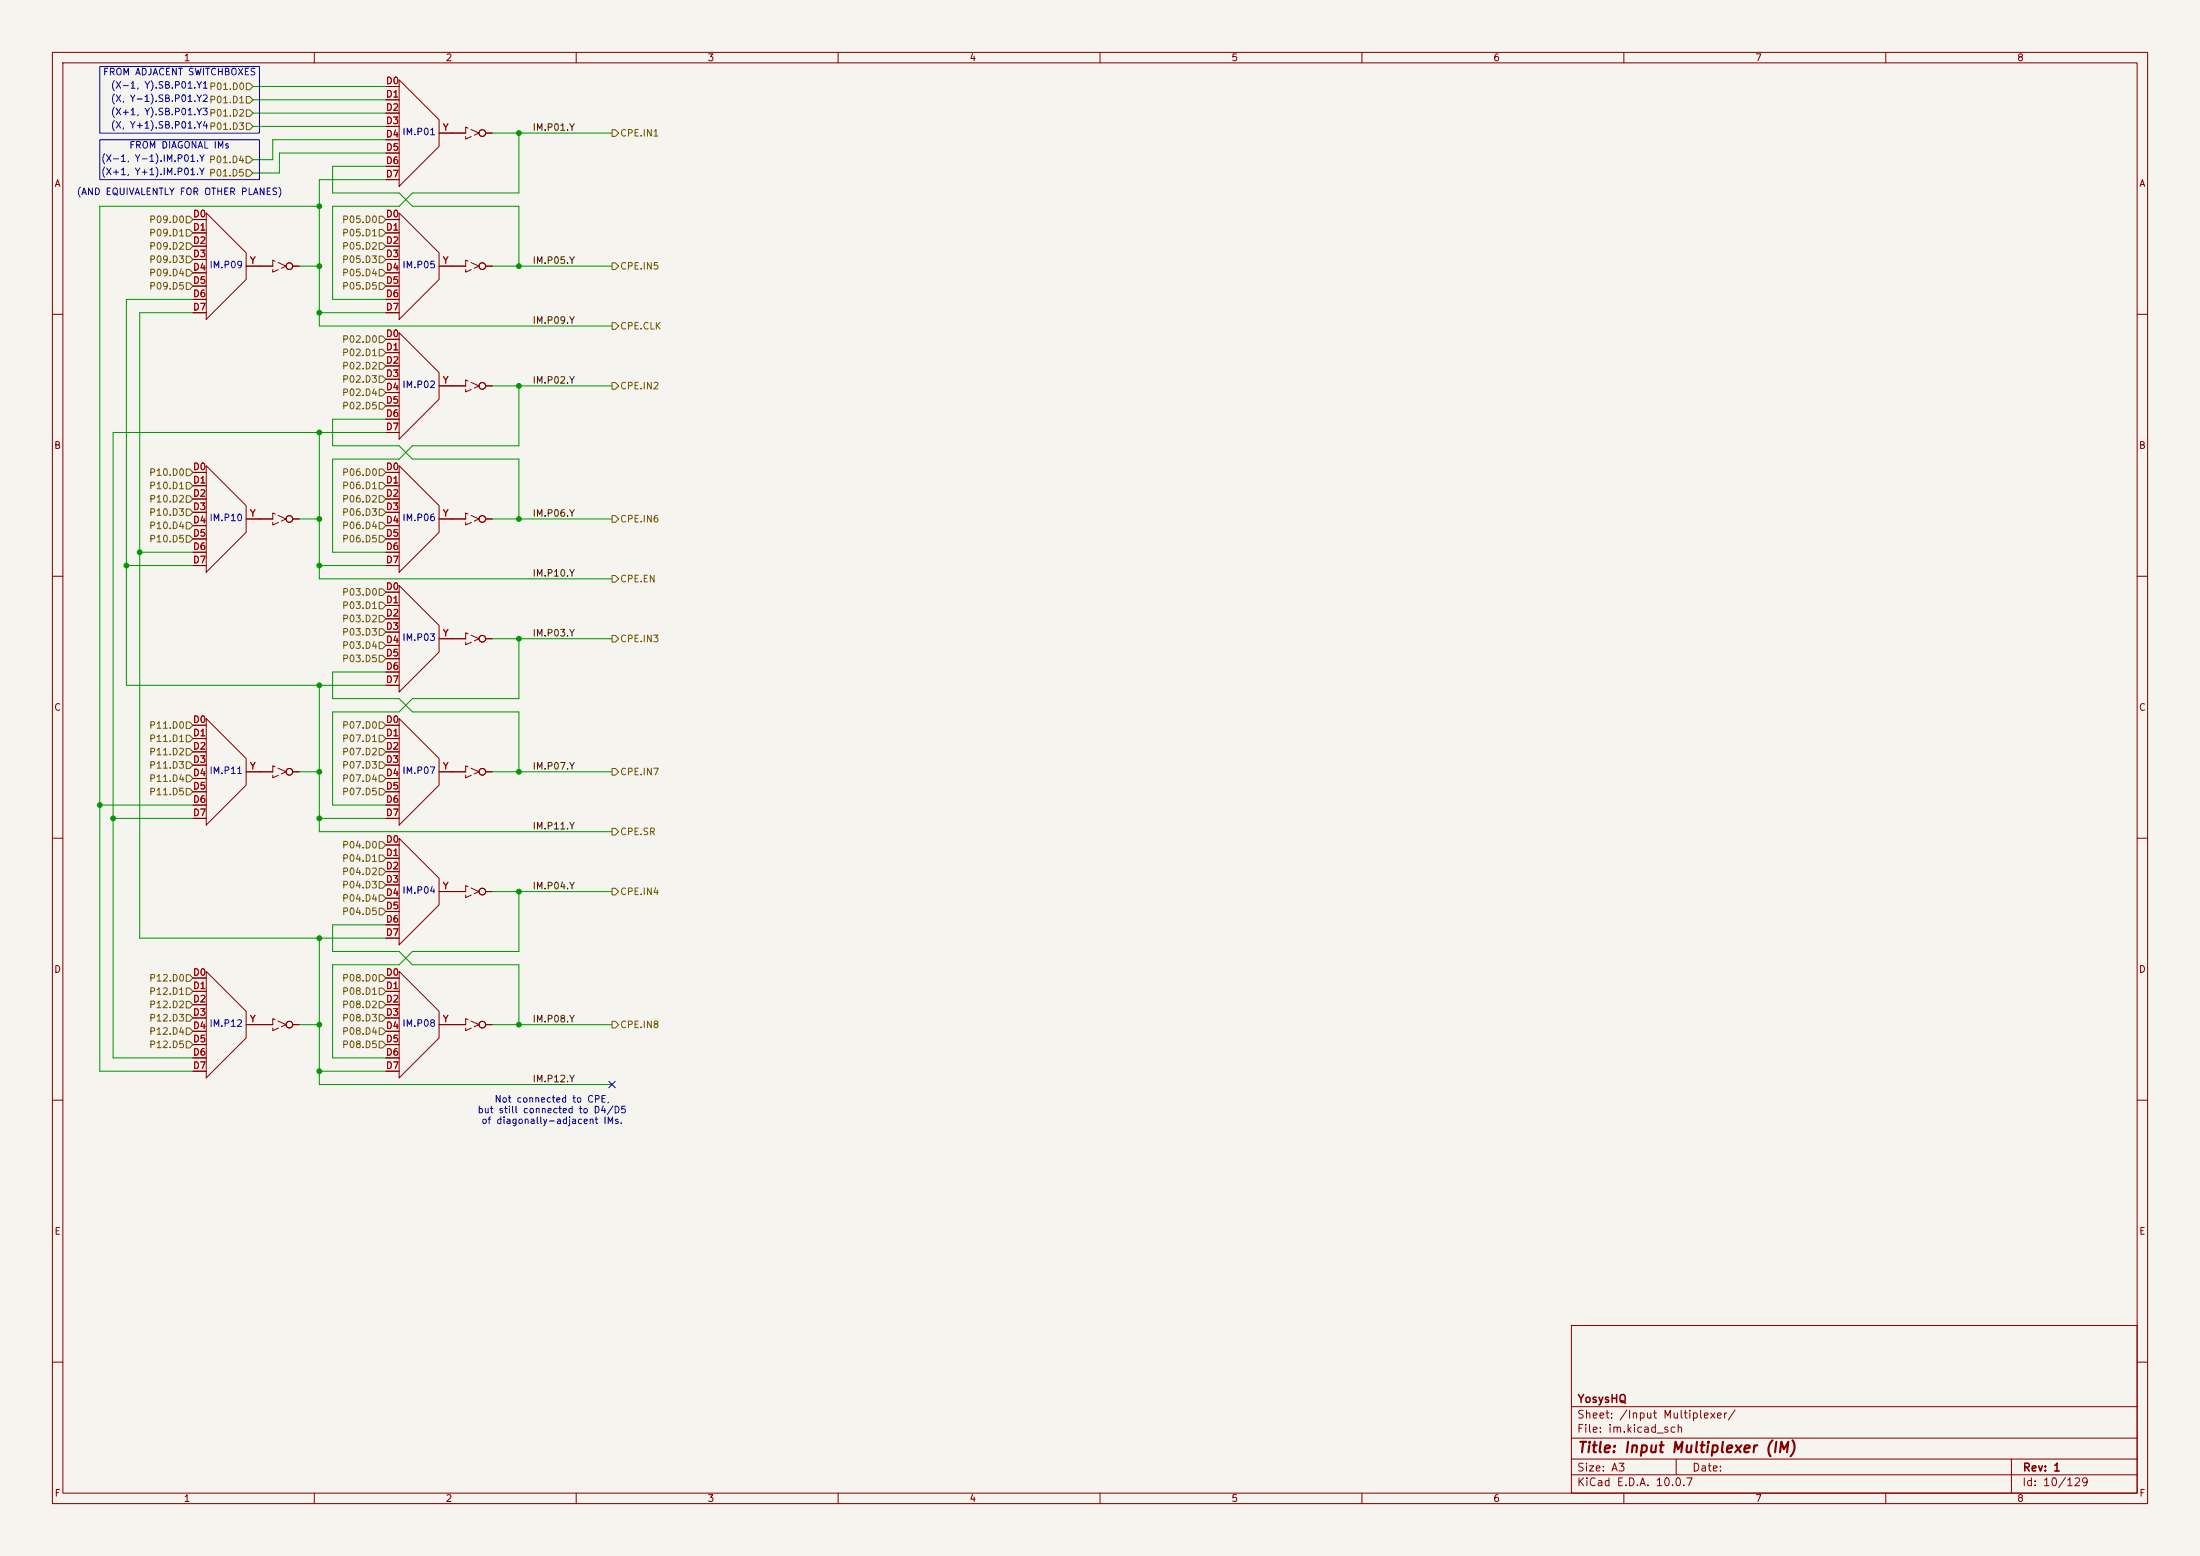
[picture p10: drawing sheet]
<svg xmlns="http://www.w3.org/2000/svg" width="420mm" height="297mm" viewBox="0 0 420 297" stroke-linecap="round" stroke-linejoin="round" font-family="sans-serif">
<path d="M0 0h420v297h-420z" fill="#f5f4ef" stroke="#f5f4ef" stroke-width=".19"/>
<g fill="none" stroke="#840000" stroke-width=".19">
<path d="M10 10h400v277h-400zM12 12h396v273h-396zM60 10v2M73.7 16.5h2.5M73.7 19.1h2.5M76.2 15.2l7.6 7.7v5l-7.6 7.7zM110 10v2M160 10v2M210 10v2M260 10v2M310 10v2M360 10v2"/>
<path d="M73.7 21.6h2.5M73.7 24.1h2.5M73.7 26.7h2.5M73.7 29.2h2.5M73.7 31.8h2.5M73.7 34.3h2.5M83.8 25.4h5.1M92.7 25.4h1.3M36.8 41.9h2.6M36.8 44.5h2.6M36.8 47h2.6M36.8 49.5h2.6"/>
<path d="M36.8 52.1h2.6M36.8 54.6h2.6M36.8 57.2h2.6M36.8 59.7h2.6M39.4 40.6l7.6 7.7v5l-7.6 7.7zM47 50.8h5.1M55.9 50.8h1.2M73.7 41.9h2.5M73.7 44.5h2.5M73.7 47h2.5M73.7 49.5h2.5M73.7 52.1h2.5"/>
<path d="M73.7 54.6h2.5M73.7 57.2h2.5M73.7 59.7h2.5M76.2 40.6l7.6 7.7v5l-7.6 7.7zM83.8 50.8h5.1M92.7 50.8h1.3M10 60h2M73.7 64.8h2.5M73.7 67.3h2.5M73.7 69.9h2.5M73.7 72.4h2.5M73.7 74.9h2.5"/>
<path d="M73.7 77.5h2.5M76.2 63.5l7.6 7.6v5.1l-7.6 7.6zM83.8 73.7h5.1M92.7 73.7h1.3M408 60h2M36.8 90.2h2.6M36.8 92.7h2.6M36.8 95.3h2.6M36.8 97.8h2.6M39.4 88.9l7.6 7.6v5.1l-7.6 7.6zM47 99.1h5.1M55.9 99.1h1.2"/>
<path d="M73.7 80h2.5M73.7 82.6h2.5M73.7 90.2h2.5M73.7 92.7h2.5M73.7 95.3h2.5M73.7 97.8h2.5M76.2 88.9l7.6 7.6v5.1l-7.6 7.6zM83.8 99.1h5.1M92.7 99.1h1.3M10 110h2M36.8 100.3h2.6M36.8 102.9h2.6"/>
<path d="M36.8 105.4h2.6M36.8 108h2.6M73.7 113h2.5M73.7 115.6h2.5M73.7 118.1h2.5M73.7 100.3h2.5M73.7 102.9h2.5M73.7 105.4h2.5M73.7 108h2.5M76.2 111.8l7.6 7.6v5.1l-7.6 7.6zM408 110h2M36.8 138.4h2.6"/>
<path d="M39.4 137.2l7.6 7.6v5.1l-7.6 7.6zM73.7 138.4h2.5M73.7 120.7h2.5M73.7 123.2h2.5M73.7 125.7h2.5M73.7 128.3h2.5M73.7 130.8h2.5M76.2 137.2l7.6 7.6v5.1l-7.6 7.6zM83.8 121.9h5.1M92.7 121.9h1.3M10 160h2M36.8 141h2.6"/>
<path d="M36.8 143.5h2.6M36.8 146.1h2.6M36.8 148.6h2.6M36.8 151.1h2.6M36.8 153.7h2.6M36.8 156.2h2.6M47 147.3h5.1M55.9 147.3h1.2M73.7 141h2.5M73.7 143.5h2.5M73.7 146.1h2.5M73.7 148.6h2.5"/>
<path d="M73.7 151.1h2.5M73.7 153.7h2.5M73.7 156.2h2.5M83.8 147.3h5.1M92.7 147.3h1.3M408 160h2M73.7 161.3h2.5M73.7 163.8h2.5M73.7 166.4h2.5M73.7 168.9h2.5M73.7 171.5h2.5M73.7 174h2.5"/>
<path d="M73.7 176.5h2.5M73.7 179.1h2.5M76.2 160l7.6 7.6v5.1l-7.6 7.6zM83.8 170.2h5.1M92.7 170.2h1.3M36.8 186.7h2.6M36.8 189.2h2.6M36.8 191.8h2.6M36.8 194.3h2.6M36.8 196.9h2.6M36.8 199.4h2.6M39.4 185.4l7.6 7.6v5.1l-7.6 7.6z"/>
<path d="M47 195.6h5.1M55.9 195.6h1.2M73.7 186.7h2.5M73.7 189.2h2.5M73.7 191.8h2.5M73.7 194.3h2.5M73.7 196.9h2.5M73.7 199.4h2.5M76.2 185.4l7.6 7.6v5.1l-7.6 7.6zM83.8 195.6h5.1M92.7 195.6h1.3M10 210h2"/>
<path d="M36.8 201.9h2.6M36.8 204.5h2.6M73.7 201.9h2.5M73.7 204.5h2.5M408 210h2M300 253h108v32h-108zM10 260h2M300 278.5h108M300 274.5h108M300 268.5h108M320 278.5v3M384 278.5v6.5"/>
<path d="M408 260h2M60 285v2M110 285v2M160 285v2M210 285v2M260 285v2M300 281.5h108M310 285v2M360 285v2"/>
<circle cx="92.1" cy="25.4" r=".63"/>
<circle cx="55.2" cy="50.8" r=".63"/>
<circle cx="92.1" cy="50.8" r=".63"/>
<circle cx="92.1" cy="73.7" r=".63"/>
<circle cx="55.2" cy="99.1" r=".63"/>
<circle cx="92.1" cy="99.1" r=".63"/>
<circle cx="92.1" cy="121.9" r=".63"/>
<circle cx="55.2" cy="147.3" r=".63"/>
<circle cx="92.1" cy="147.3" r=".63"/>
<circle cx="92.1" cy="170.2" r=".63"/>
<circle cx="55.2" cy="195.6" r=".63"/>
<circle cx="92.1" cy="195.6" r=".63"/>
</g>
<path d="M91.4 25.4l-2.5-1.1v2.2l2.5-1.1M54.6 50.8l-2.5-1.1v2.2l2.5-1.1M91.4 50.8l-2.5-1.1v2.2l2.5-1.1M91.4 73.7l-2.5-1.2v2.3l2.5-1.1M54.6 99.1l-2.5-1.2v2.3l2.5-1.1M91.4 99.1l-2.5-1.2v2.3l2.5-1.1M91.4 121.9l-2.5-1.1v2.3l2.5-1.2M54.6 147.3l-2.5-1.1v2.3l2.5-1.2M91.4 147.3l-2.5-1.1v2.3l2.5-1.2M91.4 170.2l-2.5-1.2v2.3l2.5-1.1M54.6 195.6l-2.5-1.2v2.3l2.5-1.1M91.4 195.6l-2.5-1.2v2.3l2.5-1.1" fill="none" stroke="#840000" stroke-width=".19" stroke-dasharray="1.7 .6"/>
<g fill="none" stroke="#725600" stroke-width=".19">
<path d="M47 15.9h.7l.6 .6-.6 .6h-.7zM47 18.4h.7l.6 .7-.6 .6h-.7zM47 29.8h.6l.7 .7-.7 .6h-.6zM47 32.4h.6l.7 .6-.7 .7h-.6zM47 21h.7l.6 .6-.6 .6h-.7zM47 23.5h.7l.6 .6-.6 .7h-.7zM116.8 24.8h.7l.6 .6-.6 .6h-.7zM35.6 54h.6l.6 .6-.6 .6h-.6zM35.6 46.4h.6l.6 .6-.6 .6h-.6zM35.6 41.3h.6l.6 .6-.6 .6h-.6zM35.6 48.9h.6l.6 .6-.6 .7h-.6zM35.6 43.8h.6l.6 .7-.6 .6h-.6z"/>
<path d="M35.6 51.4h.6l.6 .7-.6 .6h-.6zM72.4 51.4h.6l.7 .7-.7 .6h-.6zM72.4 43.8h.6l.7 .7-.7 .6h-.6zM72.4 54h.6l.7 .6-.7 .6h-.6zM72.4 46.4h.6l.7 .6-.7 .6h-.6zM72.4 48.9h.6l.7 .6-.7 .7h-.6zM72.4 41.3h.6l.7 .6-.7 .6h-.6zM116.8 50.2h.7l.6 .6-.6 .6h-.7zM72.4 66.7h.6l.7 .6-.7 .6h-.6zM72.4 71.8h.6l.7 .6-.7 .6h-.6zM72.4 76.8h.6l.7 .7-.7 .6h-.6zM72.4 64.1h.6l.7 .7-.7 .6h-.6z"/>
<path d="M72.4 69.2h.6l.7 .7-.7 .6h-.6zM72.4 74.3h.6l.7 .6-.7 .7h-.6zM116.8 61.6h.7l.6 .6-.6 .7h-.7zM116.8 73h.7l.6 .7-.6 .6h-.7zM35.6 92.1h.6l.6 .6-.6 .6h-.6zM35.6 97.2h.6l.6 .6-.6 .6h-.6zM35.6 89.5h.6l.6 .7-.6 .6h-.6zM35.6 94.6h.6l.6 .7-.6 .6h-.6zM35.6 99.7h.6l.6 .6-.6 .7h-.6zM72.4 99.7h.6l.7 .6-.7 .7h-.6zM72.4 97.2h.6l.7 .6-.7 .6h-.6zM72.4 92.1h.6l.7 .6-.7 .6h-.6z"/>
<path d="M72.4 94.6h.6l.7 .7-.7 .6h-.6zM72.4 89.5h.6l.7 .7-.7 .6h-.6zM116.8 98.4h.7l.6 .7-.6 .6h-.7zM35.6 102.2h.6l.6 .7-.6 .6h-.6zM72.4 112.4h.6l.7 .6-.7 .7h-.6zM72.4 102.2h.6l.7 .7-.7 .6h-.6zM72.4 114.9h.6l.7 .7-.7 .6h-.6zM72.4 117.5h.6l.7 .6-.7 .6h-.6zM116.8 109.9h.7l.6 .6-.6 .6h-.7zM35.6 137.8h.6l.6 .6-.6 .7h-.6zM72.4 137.8h.6l.7 .6-.7 .7h-.6zM72.4 120h.6l.7 .7-.7 .6h-.6z"/>
<path d="M72.4 122.6h.6l.7 .6-.7 .6h-.6zM72.4 125.1h.6l.7 .6-.7 .7h-.6zM116.8 121.3h.7l.6 .6-.6 .7h-.7zM35.6 145.4h.6l.6 .7-.6 .6h-.6zM35.6 148h.6l.6 .6-.6 .6h-.6zM35.6 150.5h.6l.6 .6-.6 .7h-.6zM35.6 140.3h.6l.6 .7-.6 .6h-.6zM35.6 142.9h.6l.6 .6-.6 .6h-.6zM72.4 140.3h.6l.7 .7-.7 .6h-.6zM72.4 145.4h.6l.7 .7-.7 .6h-.6zM72.4 142.9h.6l.7 .6-.7 .6h-.6zM72.4 148h.6l.7 .6-.7 .6h-.6z"/>
<path d="M72.4 150.5h.6l.7 .6-.7 .7h-.6zM116.8 146.7h.7l.6 .6-.6 .7h-.7zM116.8 158.1h.7l.6 .7-.6 .6h-.7zM72.4 160.7h.6l.7 .6-.7 .6h-.6zM72.4 163.2h.6l.7 .6-.7 .7h-.6zM72.4 173.4h.6l.7 .6-.7 .6h-.6zM72.4 165.7h.6l.7 .7-.7 .6h-.6zM72.4 168.3h.6l.7 .6-.7 .6h-.6zM72.4 170.8h.6l.7 .7-.7 .6h-.6zM116.8 169.5h.7l.6 .7-.6 .6h-.7zM35.6 196.2h.6l.6 .7-.6 .6h-.6zM35.6 198.8h.6l.6 .6-.6 .6h-.6z"/>
<path d="M35.6 191.1h.6l.6 .7-.6 .6h-.6zM35.6 193.7h.6l.6 .6-.6 .6h-.6zM35.6 186.1h.6l.6 .6-.6 .6h-.6zM35.6 188.6h.6l.6 .6-.6 .7h-.6zM72.4 196.2h.6l.7 .7-.7 .6h-.6zM72.4 186.1h.6l.7 .6-.7 .6h-.6zM72.4 198.8h.6l.7 .6-.7 .6h-.6zM72.4 188.6h.6l.7 .6-.7 .7h-.6zM72.4 193.7h.6l.7 .6-.7 .6h-.6zM72.4 191.1h.6l.7 .7-.7 .6h-.6zM116.8 194.9h.7l.6 .7-.6 .6h-.7z"/>
</g>
<g fill="none" stroke="#009600" stroke-width=".19">
<path d="M73.7 16.5l-25.4 .1M73.7 19.1h-25.4M61 39.4h-42v165.1h17.8M73.7 31.8h-10.2v5h12.7l2.5 2.6h20.4v11.4M73.7 34.3h-12.7v27.9h55.8M73.7 24.1l-25.4 .1M73.7 29.2h-20.4v3.8h-5M73.7 21.6h-25.4M73.7 26.7h-21.6v3.8h-3.8M94 25.4h22.8M99.1 25.4v11.4h-20.4l-2.5 2.6h-12.7v17.8h10.2M36.8 57.2h-12.7v73.6h49.6"/>
<path d="M36.8 59.7h-10.1v119.4h47M57.1 50.8h3.9M61 59.7h12.7M94 50.8h22.8M94 73.7h22.8M99.1 73.7v11.4h-20.4l-2.5 2.5h-12.7v17.8h10.2M57.1 99.1h3.9M61 82.6v27.9h55.8M73.7 80h-10.2v5.1h12.7l2.5 2.5h20.4v11.5M73.7 82.6h-52.1v119.3h15.2M94 99.1h22.8M24.1 108h12.7"/>
<path d="M26.7 105.4h10.1M61 108h12.7M61 130.8v28h55.8M73.7 128.3h-10.2v5.1h12.7l2.5 2.5h20.4v11.4M94 121.9h22.8M99.1 121.9v11.5h-20.4l-2.5 2.5h-12.7v17.8h10.2M19 153.7h17.8M21.6 156.2h15.2M57.1 147.3h3.9M61 156.2h12.7M94 147.3h22.8M61 179.1v27.9h55.8"/>
<path d="M73.7 176.5h-10.2v5.1h12.7l2.5 2.6h20.4v11.4M94 170.2h22.8M99.1 170.2v11.4h-20.4l-2.5 2.6h-12.7v17.7h10.2M57.1 195.6h3.9M94 195.6h22.8M61 204.5h12.7"/>
</g>
<path d="M116.2 206.4l1.2 1.2M117.4 206.4l-1.2 1.2" fill="none" stroke="#000084" stroke-width=".19"/>
<path d="M19 12.7h30.5v12.7h-30.5zM19 26.7h30.5v7.6h-30.5z" fill="none" stroke="#0000c2" stroke-width=".19"/>
<g fill="#009600" stroke="#009600" stroke-width=".19">
<circle cx="99.1" cy="195.6" r=".46"/>
<circle cx="61" cy="147.3" r=".46"/>
<circle cx="61" cy="130.8" r=".46"/>
<circle cx="99.1" cy="147.3" r=".46"/>
<circle cx="99.1" cy="170.2" r=".46"/>
<circle cx="61" cy="156.2" r=".46"/>
<circle cx="61" cy="179.1" r=".46"/>
<circle cx="19" cy="153.7" r=".46"/>
<circle cx="21.6" cy="156.2" r=".46"/>
<circle cx="61" cy="195.6" r=".46"/>
<circle cx="61" cy="204.5" r=".46"/>
<circle cx="99.1" cy="73.7" r=".46"/>
<circle cx="99.1" cy="25.4" r=".46"/>
<circle cx="61" cy="39.4" r=".46"/>
<circle cx="99.1" cy="50.8" r=".46"/>
<circle cx="61" cy="50.8" r=".46"/>
<circle cx="61" cy="82.6" r=".46"/>
<circle cx="61" cy="99.1" r=".46"/>
<circle cx="61" cy="108" r=".46"/>
<circle cx="61" cy="59.7" r=".46"/>
<circle cx="26.7" cy="105.4" r=".46"/>
<circle cx="24.1" cy="108" r=".46"/>
<circle cx="99.1" cy="99.1" r=".46"/>
<circle cx="99.1" cy="121.9" r=".46"/>
</g>
<text font-size="2" fill="#840000" x="301" y="277.8">Title: Input Multiplexer (IM)</text>
<g font-size="1.5" fill="#840000">
<text x="301" y="268.1">YosysHQ</text>
<text x="300.9" y="273.8">File: im.kicad_sch</text>
<text x="300.9" y="271.1">Sheet: /Input Multiplexer/</text>
<text x="300.9" y="281.2">Size: A3</text>
<text x="322.9" y="281.2">Date:</text>
<text x="386" y="281.2">Rev: 1</text>
<text x="300.9" y="284">KiCad E.D.A. 10.0.7</text>
<text x="385.9" y="284">Id: 10/129</text>
</g>
<g font-size="1.3" fill="#840000">
<text x="35" y="12">1</text>
<text x="85" y="12">2</text>
<text x="135" y="12">3</text>
<text x="185" y="12">4</text>
<text x="235" y="12">5</text>
<text x="285" y="12">6</text>
<text x="335" y="12">7</text>
<text x="385" y="12">8</text>
<text x="10.3" y="36">A</text>
<text x="408.3" y="36">A</text>
<text x="10.2" y="86">B</text>
<text x="408.2" y="86">B</text>
<text x="10.2" y="136">C</text>
<text x="408.2" y="136">C</text>
<text x="10.2" y="186">D</text>
<text x="408.2" y="186">D</text>
<text x="10.3" y="236">E</text>
<text x="408.3" y="236">E</text>
<text x="10.3" y="286">F</text>
<text x="35" y="287">1</text>
<text x="85" y="287">2</text>
<text x="135" y="287">3</text>
<text x="185" y="287">4</text>
<text x="235" y="287">5</text>
<text x="285" y="287">6</text>
<text x="335" y="287">7</text>
<text x="385" y="287">8</text>
<text x="408.3" y="286">F</text>
</g>
<g font-size="1.3" fill="#0000c2">
<text x="19.6" y="14.7">FROM ADJACENT SWITCHBOXES</text>
<text x="21" y="17.2">(X-1, Y).SB.P01.Y1P01.D0</text>
<text x="21" y="19.8">(X, Y-1).SB.P01.Y2P01.D1</text>
<text x="21" y="22.3">(X+1, Y).SB.P01.Y3P01.D2</text>
<text x="21" y="24.8">(X, Y+1).SB.P01.Y4P01.D3</text>
<text x="24.6" y="28.7">FROM DIAGONAL IMs</text>
<text x="76.7" y="26.1">IM.P01</text>
<text x="19.2" y="31.2">(X-1, Y-1).IM.P01.Y P01.D4</text>
<text x="19.2" y="33.7">(X+1, Y+1).IM.P01.Y P01.D5</text>
<text x="14.5" y="37.5">(AND EQUIVALENTLY FOR OTHER PLANES)</text>
<text x="39.9" y="51.5">IM.P09</text>
<text x="76.7" y="51.5">IM.P05</text>
<text x="76.7" y="74.4">IM.P02</text>
<text x="39.9" y="99.8">IM.P10</text>
<text x="76.7" y="99.8">IM.P06</text>
<text x="76.7" y="122.6">IM.P03</text>
<text x="39.9" y="148">IM.P11</text>
<text x="76.7" y="148">IM.P07</text>
<text x="76.7" y="170.9">IM.P04</text>
<text x="39.9" y="196.3">IM.P12</text>
<text x="76.7" y="196.3">IM.P08</text>
<text x="91.1" y="212.8">but still connected to D4/D5</text>
<text x="91.8" y="214.8">of diagonally-adjacent IMs.</text>
<text x="94.3" y="210.8">Not connected to CPE,</text>
</g>
<g font-size="1.3" fill="#a90000">
<text x="73.6" y="16.4">D0</text>
<text x="73.6" y="18.9">D1</text>
<text x="73.6" y="21.5">D2</text>
<text x="73.6" y="24">D3</text>
<text x="73.6" y="26.5">D4</text>
<text x="73.6" y="29.1">D5</text>
<text x="84.4" y="25.3">Y</text>
<text x="73.6" y="31.6">D6</text>
<text x="73.6" y="34.2">D7</text>
<text x="36.7" y="41.8">D0</text>
<text x="73.6" y="41.8">D0</text>
<text x="36.7" y="44.3">D1</text>
<text x="36.7" y="46.9">D2</text>
<text x="73.6" y="44.3">D1</text>
<text x="73.6" y="46.9">D2</text>
<text x="36.7" y="49.4">D3</text>
<text x="36.7" y="51.9">D4</text>
<text x="47.6" y="50.7">Y</text>
<text x="73.6" y="49.4">D3</text>
<text x="73.6" y="51.9">D4</text>
<text x="84.4" y="50.7">Y</text>
<text x="36.7" y="54.5">D5</text>
<text x="36.7" y="57">D6</text>
<text x="36.7" y="59.6">D7</text>
<text x="73.6" y="54.5">D5</text>
<text x="73.6" y="57">D6</text>
<text x="73.6" y="59.6">D7</text>
<text x="73.6" y="64.6">D0</text>
<text x="73.6" y="67.2">D1</text>
<text x="73.6" y="69.7">D2</text>
<text x="73.6" y="72.3">D3</text>
<text x="73.6" y="74.8">D4</text>
<text x="73.6" y="77.3">D5</text>
<text x="84.4" y="73.5">Y</text>
<text x="73.6" y="79.9">D6</text>
<text x="73.6" y="82.4">D7</text>
<text x="36.7" y="90">D0</text>
<text x="36.7" y="92.6">D1</text>
<text x="36.7" y="95.1">D2</text>
<text x="73.6" y="90">D0</text>
<text x="73.6" y="92.6">D1</text>
<text x="73.6" y="95.1">D2</text>
<text x="36.7" y="97.7">D3</text>
<text x="36.7" y="100.2">D4</text>
<text x="47.6" y="98.9">Y</text>
<text x="73.6" y="97.7">D3</text>
<text x="73.6" y="100.2">D4</text>
<text x="84.4" y="98.9">Y</text>
<text x="36.7" y="102.7">D5</text>
<text x="36.7" y="105.3">D6</text>
<text x="36.7" y="107.8">D7</text>
<text x="73.6" y="102.7">D5</text>
<text x="73.6" y="105.3">D6</text>
<text x="73.6" y="107.8">D7</text>
<text x="73.6" y="112.9">D0</text>
<text x="73.6" y="115.4">D1</text>
<text x="73.6" y="118">D2</text>
<text x="73.6" y="120.5">D3</text>
<text x="73.6" y="123.1">D4</text>
<text x="73.6" y="125.6">D5</text>
<text x="84.4" y="121.8">Y</text>
<text x="73.6" y="128.1">D6</text>
<text x="73.6" y="130.7">D7</text>
<text x="36.7" y="138.3">D0</text>
<text x="36.7" y="140.8">D1</text>
<text x="36.7" y="143.4">D2</text>
<text x="73.6" y="138.3">D0</text>
<text x="73.6" y="140.8">D1</text>
<text x="73.6" y="143.4">D2</text>
<text x="36.7" y="145.9">D3</text>
<text x="36.7" y="148.5">D4</text>
<text x="47.6" y="147.2">Y</text>
<text x="73.6" y="145.9">D3</text>
<text x="73.6" y="148.5">D4</text>
<text x="84.4" y="147.2">Y</text>
<text x="36.7" y="151">D5</text>
<text x="36.7" y="153.5">D6</text>
<text x="73.6" y="151">D5</text>
<text x="73.6" y="153.5">D6</text>
<text x="36.7" y="156.1">D7</text>
<text x="73.6" y="161.2">D0</text>
<text x="73.6" y="156.1">D7</text>
<text x="73.6" y="163.7">D1</text>
<text x="73.6" y="166.2">D2</text>
<text x="73.6" y="168.8">D3</text>
<text x="73.6" y="171.3">D4</text>
<text x="73.6" y="173.9">D5</text>
<text x="84.4" y="170">Y</text>
<text x="73.6" y="176.4">D6</text>
<text x="73.6" y="178.9">D7</text>
<text x="36.7" y="186.6">D0</text>
<text x="36.7" y="189.1">D1</text>
<text x="36.7" y="191.6">D2</text>
<text x="73.6" y="186.6">D0</text>
<text x="73.6" y="189.1">D1</text>
<text x="73.6" y="191.6">D2</text>
<text x="36.7" y="194.2">D3</text>
<text x="36.7" y="196.7">D4</text>
<text x="47.6" y="195.4">Y</text>
<text x="73.6" y="194.2">D3</text>
<text x="73.6" y="196.7">D4</text>
<text x="84.4" y="195.4">Y</text>
<text x="36.7" y="199.3">D5</text>
<text x="36.7" y="201.8">D6</text>
<text x="73.6" y="199.3">D5</text>
<text x="73.6" y="201.8">D6</text>
<text x="36.7" y="204.3">D7</text>
<text x="73.6" y="204.3">D7</text>
</g>
<g font-size="1.3" fill="#0f0f0f">
<text x="101.6" y="25.3">IM.P01.Y</text>
<text x="101.6" y="50.7">IM.P05.Y</text>
<text x="101.6" y="62.1">IM.P09.Y</text>
<text x="101.6" y="73.5">IM.P02.Y</text>
<text x="101.6" y="98.9">IM.P06.Y</text>
<text x="101.6" y="110.4">IM.P10.Y</text>
<text x="101.6" y="121.8">IM.P03.Y</text>
<text x="101.6" y="147.2">IM.P07.Y</text>
<text x="101.6" y="158.6">IM.P11.Y</text>
<text x="101.6" y="170.1">IM.P04.Y</text>
<text x="101.6" y="195.5">IM.P08.Y</text>
<text x="101.6" y="206.9">IM.P12.Y</text>
</g>
<g font-size="1.3" fill="#725600">
<text x="118.3" y="26.4">CPE.IN1</text>
<text x="28.4" y="48">P09.D2</text>
<text x="28.4" y="42.9">P09.D0</text>
<text x="28.4" y="45.4">P09.D1</text>
<text x="65.2" y="45.4">P05.D1</text>
<text x="65.2" y="48">P05.D2</text>
<text x="65.2" y="42.9">P05.D0</text>
<text x="28.4" y="50.5">P09.D3</text>
<text x="28.4" y="53">P09.D4</text>
<text x="65.2" y="53">P05.D4</text>
<text x="65.2" y="50.5">P05.D3</text>
<text x="118.3" y="51.8">CPE.IN5</text>
<text x="28.4" y="55.6">P09.D5</text>
<text x="65.2" y="55.6">P05.D5</text>
<text x="65.2" y="65.7">P02.D0</text>
<text x="118.3" y="63.2">CPE.CLK</text>
<text x="65.2" y="68.3">P02.D1</text>
<text x="65.2" y="70.8">P02.D2</text>
<text x="65.2" y="73.4">P02.D3</text>
<text x="65.2" y="75.9">P02.D4</text>
<text x="118.3" y="74.6">CPE.IN2</text>
<text x="65.2" y="78.4">P02.D5</text>
<text x="28.4" y="93.7">P10.D1</text>
<text x="28.4" y="91.1">P10.D0</text>
<text x="65.2" y="93.7">P06.D1</text>
<text x="65.2" y="91.1">P06.D0</text>
<text x="28.4" y="98.8">P10.D3</text>
<text x="28.4" y="96.2">P10.D2</text>
<text x="28.4" y="101.3">P10.D4</text>
<text x="65.2" y="101.3">P06.D4</text>
<text x="65.2" y="98.8">P06.D3</text>
<text x="65.2" y="96.2">P06.D2</text>
<text x="118.3" y="100">CPE.IN6</text>
<text x="28.4" y="103.8">P10.D5</text>
<text x="65.2" y="103.8">P06.D5</text>
<text x="65.2" y="114">P03.D0</text>
<text x="118.3" y="111.5">CPE.EN</text>
<text x="65.2" y="116.5">P03.D1</text>
<text x="65.2" y="119.1">P03.D2</text>
<text x="65.2" y="121.6">P03.D3</text>
<text x="65.2" y="124.2">P03.D4</text>
<text x="118.3" y="122.9">CPE.IN3</text>
<text x="65.2" y="126.7">P03.D5</text>
<text x="28.4" y="139.4">P11.D0</text>
<text x="28.4" y="141.9">P11.D1</text>
<text x="65.2" y="141.9">P07.D1</text>
<text x="65.2" y="139.4">P07.D0</text>
<text x="28.4" y="147">P11.D3</text>
<text x="28.4" y="149.6">P11.D4</text>
<text x="28.4" y="144.5">P11.D2</text>
<text x="65.2" y="147">P07.D3</text>
<text x="65.2" y="144.5">P07.D2</text>
<text x="65.2" y="149.6">P07.D4</text>
<text x="118.3" y="148.3">CPE.IN7</text>
<text x="28.4" y="152.1">P11.D5</text>
<text x="65.2" y="152.1">P07.D5</text>
<text x="118.3" y="159.7">CPE.SR</text>
<text x="65.2" y="162.3">P04.D0</text>
<text x="65.2" y="164.8">P04.D1</text>
<text x="65.2" y="167.3">P04.D2</text>
<text x="65.2" y="169.9">P04.D3</text>
<text x="65.2" y="172.4">P04.D4</text>
<text x="118.3" y="171.1">CPE.IN4</text>
<text x="65.2" y="175">P04.D5</text>
<text x="28.4" y="187.7">P12.D0</text>
<text x="28.4" y="190.2">P12.D1</text>
<text x="65.2" y="187.7">P08.D0</text>
<text x="65.2" y="190.2">P08.D1</text>
<text x="28.4" y="197.8">P12.D4</text>
<text x="28.4" y="192.7">P12.D2</text>
<text x="28.4" y="195.3">P12.D3</text>
<text x="65.2" y="197.8">P08.D4</text>
<text x="65.2" y="195.3">P08.D3</text>
<text x="65.2" y="192.7">P08.D2</text>
<text x="118.3" y="196.5">CPE.IN8</text>
<text x="28.4" y="200.4">P12.D5</text>
<text x="65.2" y="200.4">P08.D5</text>
</g>
</svg>
